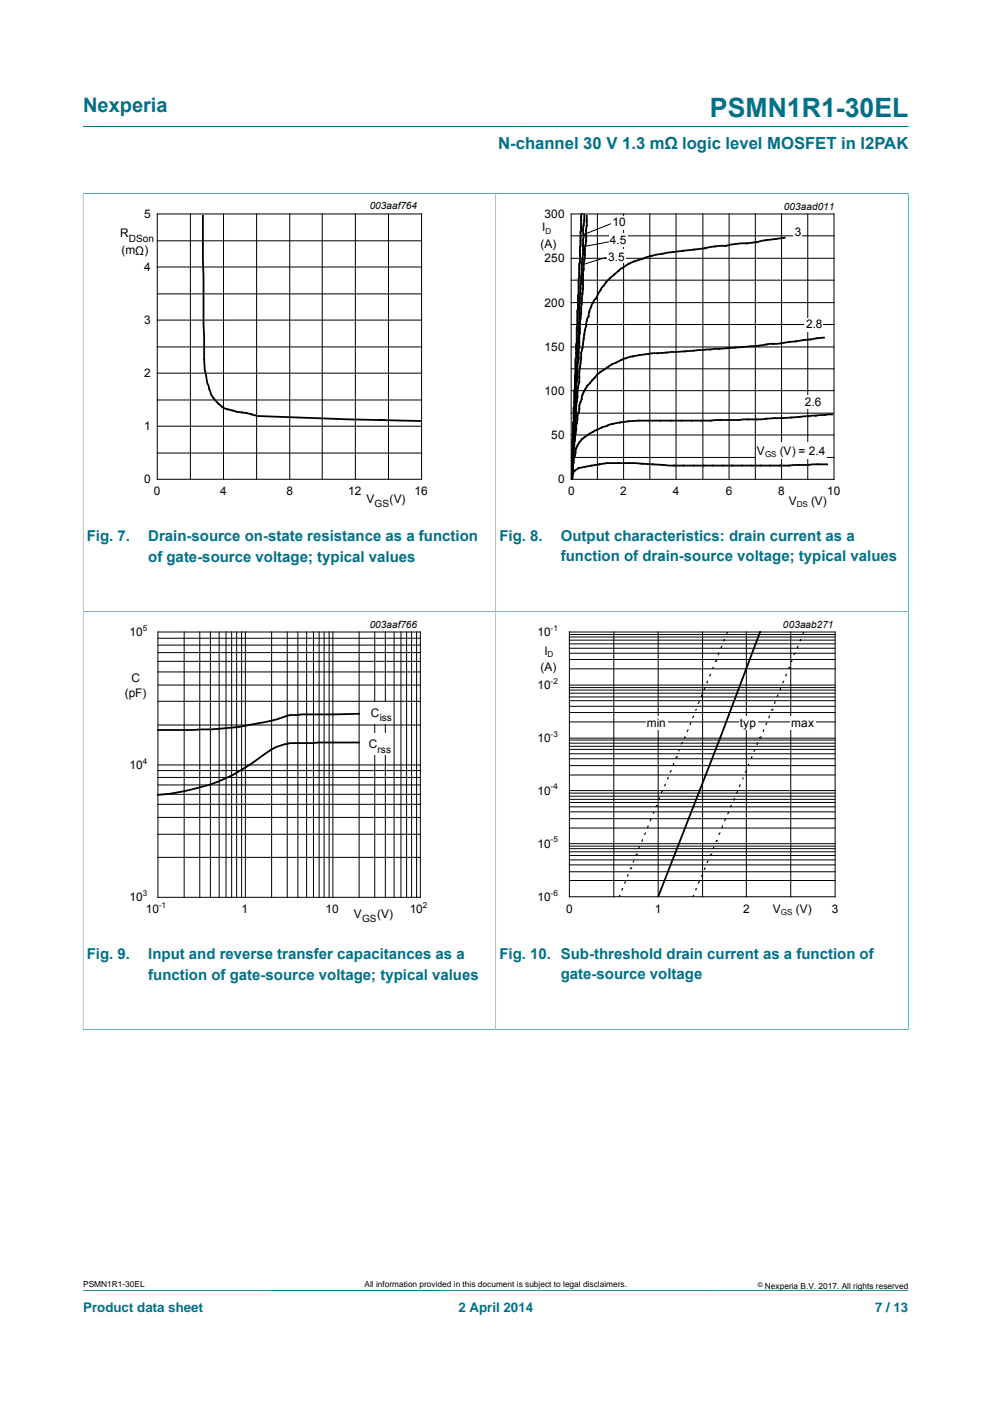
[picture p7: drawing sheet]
<svg xmlns="http://www.w3.org/2000/svg" width="210mm" height="297mm" viewBox="0 0 210 297" stroke-linecap="round" stroke-linejoin="round" font-family="sans-serif">
<path d="M17.6 26.8h174.7M17.5 41h174.9M17.6 40.9v88.7h174.7v-88.7M104.9 41v88.6M17.6 273.3h174.7" fill="none" stroke="#007088" stroke-width=".21"/>
<g fill="none" stroke="#000" stroke-width=".21">
<path d="M33.3 51h55.9M33.3 45.3h55.9v56.2h-55.9zM33.3 56.6h55.9M40.3 45.3v56.2M47.3 45.3v56.2M54.3 45.3v56.2M61.3 45.3v56.2M68.2 45.3v56.2M75.2 45.3v56.2M82.2 45.3v56.2M120.9 59.3h55.6M120.9 50h55.6"/>
<path d="M120.9 45.3h55.6v56.2h-55.6zM120.9 54.7h55.6M126.5 45.3v56.2M128.3 54.5l-4.4 1.4M128.9 51.2l-5.5 1M129.7 47.3l-6.8 2.7M132 45.3v56.2M137.6 45.3v56.2M143.1 45.3v56.2M148.8 45.3v56.2M154.3 45.3v56.2M159.9 45.3v56.2"/>
<path d="M165.4 45.3v56.2M171 45.3v56.2M33.3 73.5h55.9M33.3 62.3h55.9M33.3 79h55.9M33.3 67.8h55.9M120.9 73.5h55.6M120.9 78.1h55.6M120.9 68.7h55.6M120.9 64.1h55.6M33.3 96h55.9M33.3 84.7h55.9"/>
<path d="M33.3 90.3h55.9M120.9 96.9h55.6M120.9 87.5h55.6M120.9 92.1h55.6M120.9 82.8h55.6"/>
</g>
<g fill="none" stroke="#000" stroke-width=".38">
<path d="M43 45.7l.2 25.8a35.8 35.8 0 0 0 .5 8.9 12.2 12.2 0 0 0 1.5 3.9 5.3 5.3 0 0 0 4.1 2.7l4.9 1M123.2 45.3l-.2 .3-.1 6.5-.1 .1v3.4l-.2 .2v2.9l-.1 .3v3.3l-.1 .2v2.9l-.2 .3-.5 16.7-.1 .2-.6 17M123.7 45.5v1.1l-.3 1.6 .2 2-.2 .6v3l-.2 2.1v2.1l-.6 6.8-.1 6.7-.1 .4-.2 4.8-.2 2.5v5.8l-.2 .4-.1 3.8-.4 3.1v7.1l-.1 .8M124.2 45.7v2.1l-.1 .6a10.3 10.3 0 0 1-.3 3.9v1.8l-.4 3.5a22.9 22.9 0 0 1-.2 5.7l-.4 5.2-.3 7.8-.3 1.3v2.8l-.4 1.8v2.8l-.2 2.5a16.1 16.1 0 0 1-.3 5.3l.1 2-.1 1.7M166.1 50.4l-4.9 .6-.9 .3-3.4 .2-3.2 .6-2.4 .1-5.5 .8a36.6 36.6 0 0 0-12.2 2.6l-1.2 .7a13.1 13.1 0 0 0-3.3 2.7l-.4 .3a11 11 0 0 0-2.5 3.9 8.1 8.1 0 0 0-1.6 3.8l-.4 .9a76.6 76.6 0 0 0-1.6 13l-.4 2.1-.2 3.1v2.1l-.3 2v2.7l-.4 2.6M174.4 71.5l-1.4 .1a269 269 0 0 1-23.4 2.4l-6.5 .6a43 43 0 0 0-11.1 1.4l-1 .5a13.5 13.5 0 0 0-5.6 4 8.1 8.1 0 0 0-2.2 3.6v.4l-.6 1.4v1.1a12.6 12.6 0 0 0-.6 4.1l-.4 2.6-.3 3.5M54.5 88.1l19.3 .7 15.3 .4M80.3 89h1M121 99.6v1M121 99.6l-.1 .2v1.6l.1-.8M121.2 98.5l-.2 1.1M121.3 97.6v1.4l-.3 1.2 .2 1.2"/>
<path d="M121.3 96.4v1.2M121.3 97.6l-.1 .9M175.1 98.4l-8.1 .2h-25.3a75.8 75.8 0 0 0-14-.4l-3.9 .7a2.72 2.72 0 0 0-2.5 1.4l-.4 1.2M176.2 87.8h-.8a252.2 252.2 0 0 1-18.9 1.2l-16.7 .1a36.7 36.7 0 0 0-10.7 .8l-.5 .3a14.9 14.9 0 0 0-5.4 2.9 6.5 6.5 0 0 0-1.6 3.8l-.4 2.1v1.2M121 100.6v.8M121.2 100.2l-.2 1.3z"/>
</g>
<path d="M20.3 42.4h81.9v66.4h-81.9z" fill="none" stroke="#fff" stroke-width=".21"/>
<g fill="#fefefe">
<path d="M128.5 52.8h4v2.9h-4z" fill-rule="evenodd"/>
<path d="M168 47.8h1.8v2.9h-1.8z" fill-rule="evenodd"/>
<path d="M128.9 49.3h4v2.9h-4z" fill-rule="evenodd"/>
<path d="M170.3 67.3h4v3h-4z" fill-rule="evenodd"/>
<path d="M170.1 83.7h4v2.9h-4z" fill-rule="evenodd"/>
<path d="M160 93.8h15v3.4h-15z" fill-rule="evenodd"/>
<path d="M129.4 45.7h3.4v3h-3.4z" fill-rule="evenodd"/>
</g>
<path d="M107.7 42.4h81.8v66.4h-81.8z" fill="none" stroke="#fff" stroke-width=".21"/>
<path d="M17.5 218.1h87.4v-88.5h-87.3v88.6" fill="none" stroke="#007088" stroke-width=".21"/>
<g fill="none" stroke="#000" stroke-width=".21">
<path d="M33.4 138.2h55.6M33.4 136.7h55.6M33.4 135.2h55.6M33.4 133.9h55.6v56.2h-55.6zM39 133.9v56.2M42.3 133.9v56.2M44.5 133.9v56.2M46.4 133.9v56.2M47.8 133.9v56.2M49 133.9v56.2M50.1 133.9v56.2M51.2 133.9v56.2"/>
<path d="M51.9 133.9v56.2M57.5 133.9v56.2M60.8 133.9v56.2M63.1 133.9v56.2M64.9 133.9v56.2M66.4 133.9v56.2M67.6 133.9v56.2M68.6 133.9v56.2M69.7 133.9v56.2M70.5 133.9v56.2M76 133.9v56.2M79.3 133.9v56.2"/>
<path d="M81.6 133.9v56.2M83.4 133.9v56.2M84.9 133.9v56.2M86.1 133.9v56.2M87.1 133.9v56.2M88.2 133.9v56.2M33.4 153.6h55.6M33.4 148.6h55.6M33.4 145.1h55.6M33.4 142.3h55.6M33.4 140.1h55.6M33.4 176.7h55.6"/>
<path d="M33.4 173.2h55.6M33.4 170.4h55.6M33.4 168.3h55.6M33.4 166.3h55.6M33.4 164.7h55.6M33.4 163.2h55.6M33.4 162.1h55.6M33.4 181.6h55.6"/>
</g>
<path d="M76 151.2l-12.2 .1-.7 .2a8.3 8.3 0 0 0-4.5 .9 71.8 71.8 0 0 1-15.9 2.1l-9.3 .1M76 157.3l-11.1 .1a14.2 14.2 0 0 0-6.3 .8l-1.1 .5a53.7 53.7 0 0 1-11.1 6.8 48.9 48.9 0 0 1-13 2.9" fill="none" stroke="#000" stroke-width=".38"/>
<g fill="#fefefe">
<path d="M78.1 148.7h4.5v4.5h-4.5z" fill-rule="evenodd"/>
<path d="M77.7 155.4h4.7v4.5h-4.7z" fill-rule="evenodd"/>
</g>
<path d="M20.3 131h81.9v66.4h-81.9z" fill="none" stroke="#fff" stroke-width=".21"/>
<path d="M192.4 218.1h-87.5v-88.5h87.4v88.6" fill="none" stroke="#007088" stroke-width=".21"/>
<g fill="none" stroke="#000" stroke-width=".21">
<path d="M120.5 139.7h56.3M120.5 138.4h56.3M120.5 137.3h56.3M120.5 136.4h56.3M120.5 135.6h56.3M120.5 134.9h56.3M120.5 134.4h56.3M120.5 133.9h56.3v56.1h-56.3zM129.9 133.9v56.1M139.3 133.9v56.1M148.7 133.9v56.1M158 133.9v56.1"/>
<path d="M167.4 133.9v56.1M120.5 159.7h56.3M120.5 158.7h56.3M120.5 158.1h56.3M120.5 157.4h56.3M120.5 156.8h56.3M120.5 152.9h56.3M120.5 150.9h56.3M120.5 149.6h56.3M120.5 148.4h56.3M120.5 147.6h56.3M120.5 146.8h56.3"/>
<path d="M120.5 146.2h56.3M120.5 145.7h56.3M120.5 141.7h56.3M120.5 156.4h56.3M120.5 145.1h56.3M120.5 179.8h56.3M120.5 179.3h56.3M120.5 175.4h56.3M120.5 173.4h56.3M120.5 172h56.3M120.5 170.9h56.3M120.5 170h56.3"/>
<path d="M120.5 169.3h56.3M120.5 168.7h56.3M120.5 168h56.3M120.5 164.2h56.3M120.5 162.2h56.3M120.5 160.7h56.3M120.5 178.7h56.3M120.5 167.5h56.3M120.5 186.5h56.3M120.5 184.7h56.3M120.5 183.2h56.3M120.5 182.2h56.3"/>
<path d="M120.5 181.2h56.3M120.5 180.4h56.3"/>
</g>
<g fill="#000">
<path d="M152 138.3h.3l-.1 .5h-.3z" fill-rule="evenodd"/>
<path d="M152.7 136.8h.3l-.3 .5h-.3z" fill-rule="evenodd"/>
<path d="M153.2 135.3h.3l-.1 .6h-.3z" fill-rule="evenodd"/>
<path d="M153.9 133.9h.3l-.3 .5h-.3z" fill-rule="evenodd"/>
<path d="M168.2 138.3h.3l-.3 .5h-.3z" fill-rule="evenodd"/>
<path d="M168.9 136.8h.2l-.2 .5h-.3z" fill-rule="evenodd"/>
<path d="M169.4 135.3h.2l-.1 .6h-.3z" fill-rule="evenodd"/>
<path d="M170 133.9h.3l-.3 .5h-.2z" fill-rule="evenodd"/>
<path d="M143.7 158.7h.3l-.2 .4h-.2z" fill-rule="evenodd"/>
<path d="M144.4 157.2h.2l-.2 .5h-.3z" fill-rule="evenodd"/>
<path d="M144.9 156h.3l-.2 .5h-.2z" fill-rule="evenodd"/>
<path d="M145.6 154.5h.2l-.2 .5h-.3z" fill-rule="evenodd"/>
<path d="M146.1 153.1h.2l-.1 .5h-.2z" fill-rule="evenodd"/>
<path d="M146.7 151.6h.3l-.3 .5h-.2z" fill-rule="evenodd"/>
<path d="M147.3 150.2h.2l-.1 .4h-.3z" fill-rule="evenodd"/>
<path d="M147.9 148.6h.3l-.3 .5h-.2z" fill-rule="evenodd"/>
<path d="M148.5 147.1h.2l-.1 .5h-.3z" fill-rule="evenodd"/>
<path d="M149.1 145.7h.3l-.3 .5h-.2z" fill-rule="evenodd"/>
<path d="M149.7 144.2h.2l-.1 .5h-.3z" fill-rule="evenodd"/>
<path d="M150.3 142.7h.3l-.3 .6h-.2z" fill-rule="evenodd"/>
<path d="M150.8 141.3h.3l-.1 .4h-.3z" fill-rule="evenodd"/>
<path d="M151.5 139.8h.4l-.3 .4h-.4z" fill-rule="evenodd"/>
<path d="M159.7 158.7h.3l-.3 .6h-.2z" fill-rule="evenodd"/>
<path d="M160.2 157.3h.3l-.1 .5h-.3z" fill-rule="evenodd"/>
<path d="M160.8 156.2h.2v.2h-.2z" fill-rule="evenodd"/>
<path d="M161 156h.3l-.3 .5h-.2z" fill-rule="evenodd"/>
<path d="M161.6 154.5h.2l-.1 .5h-.3z" fill-rule="evenodd"/>
<path d="M162.2 153.1h.3l-.3 .5h-.2z" fill-rule="evenodd"/>
<path d="M162.8 151.6h.2l-.1 .5h-.3z" fill-rule="evenodd"/>
<path d="M163.4 150.2h.4l-.2 .4h-.4z" fill-rule="evenodd"/>
<path d="M164 148.6h.2l-.1 .5h-.3z" fill-rule="evenodd"/>
<path d="M164.6 147.1h.3l-.3 .5h-.3z" fill-rule="evenodd"/>
<path d="M165.1 145.7h.3l-.1 .5h-.3z" fill-rule="evenodd"/>
<path d="M165.8 144.2h.3l-.3 .5h-.3z" fill-rule="evenodd"/>
<path d="M166.3 142.7h.3l-.1 .6h-.3z" fill-rule="evenodd"/>
<path d="M167 141.3h.4l-.3 .4h-.4z" fill-rule="evenodd"/>
<path d="M167.5 139.8h.3l-.1 .4h-.3z" fill-rule="evenodd"/>
<path d="M135.2 179.3h.3l-.1 .5h-.3z" fill-rule="evenodd"/>
<path d="M135.9 177.8h.3l-.2 .5h-.2z" fill-rule="evenodd"/>
<path d="M136.6 176.3h.2l-.2 .6h-.3z" fill-rule="evenodd"/>
<path d="M137.1 174.9h.2l-.1 .5h-.3z" fill-rule="evenodd"/>
<path d="M137.7 173.4h.3l-.3 .6h-.2z" fill-rule="evenodd"/>
<path d="M138.3 172h.2l-.1 .4h-.3z" fill-rule="evenodd"/>
<path d="M138.9 170.5h.4l-.2 .4h-.4z" fill-rule="evenodd"/>
<path d="M139.5 168.9h.2l-.1 .6h-.3z" fill-rule="evenodd"/>
<path d="M140.1 167.5h.3l-.3 .5h-.2z" fill-rule="evenodd"/>
<path d="M140.8 166h.3l-.3 .6h-.3z" fill-rule="evenodd"/>
<path d="M141.3 164.6h.3l-.1 .5h-.3z" fill-rule="evenodd"/>
<path d="M142 163.1h.2l-.2 .5h-.3z" fill-rule="evenodd"/>
<path d="M142.5 161.7h.3l-.2 .5h-.2z" fill-rule="evenodd"/>
<path d="M143.2 160.2h.4l-.3 .4h-.4z" fill-rule="evenodd"/>
<path d="M151 179.4h.2l-.1 .4h-.3z" fill-rule="evenodd"/>
<path d="M151.6 177.9h.4l-.2 .4h-.4z" fill-rule="evenodd"/>
<path d="M152.3 176.3h.3l-.3 .6h-.3z" fill-rule="evenodd"/>
<path d="M152.8 174.9h.3l-.1 .5h-.3z" fill-rule="evenodd"/>
<path d="M153.5 173.4h.3l-.3 .6h-.3z" fill-rule="evenodd"/>
<path d="M154.2 172h.2l-.2 .5h-.3z" fill-rule="evenodd"/>
<path d="M154.7 170.5h.3l-.2 .6h-.2z" fill-rule="evenodd"/>
<path d="M155.4 169.1h.2l-.1 .5h-.3z" fill-rule="evenodd"/>
<path d="M156 167.6h.3l-.3 .5h-.3z" fill-rule="evenodd"/>
<path d="M156.5 166.2h.3l-.1 .5h-.3z" fill-rule="evenodd"/>
<path d="M157.2 164.7h.3l-.2 .4h-.2z" fill-rule="evenodd"/>
<path d="M157.9 163.2h.4l-.3 .4h-.4z" fill-rule="evenodd"/>
<path d="M158.4 161.8h.3l-.2 .4h-.2z" fill-rule="evenodd"/>
<path d="M159.1 160.2h.2l-.1 .5h-.3z" fill-rule="evenodd"/>
<path d="M131.1 189.6h.3l-.3 .4h-.2z" fill-rule="evenodd"/>
<path d="M131.7 188.1h.2l-.1 .5h-.3z" fill-rule="evenodd"/>
<path d="M132.3 186.7h.3l-.3 .5h-.2z" fill-rule="evenodd"/>
<path d="M132.8 185.2h.3l-.1 .5h-.3z" fill-rule="evenodd"/>
<path d="M133.5 183.8h.4l-.3 .3h-.4z" fill-rule="evenodd"/>
<path d="M134 182.3h.3l-.1 .4h-.3z" fill-rule="evenodd"/>
<path d="M134.7 180.8h.4l-.3 .4h-.4z" fill-rule="evenodd"/>
<path d="M146.7 189.6h.3l-.3 .4h-.2z" fill-rule="evenodd"/>
<path d="M147.3 188.1h.2l-.1 .5h-.3z" fill-rule="evenodd"/>
<path d="M147.9 186.7h.3l-.3 .5h-.2z" fill-rule="evenodd"/>
<path d="M148.6 185.2h.3l-.3 .5h-.3z" fill-rule="evenodd"/>
<path d="M149.1 183.8h.3l-.1 .5h-.3z" fill-rule="evenodd"/>
<path d="M149.8 182.3h.3l-.3 .5h-.3z" fill-rule="evenodd"/>
<path d="M150.5 180.8h.3l-.2 .4h-.4z" fill-rule="evenodd"/>
</g>
<path d="M160.9 133.9l-8.5 22.5-13.1 33.6" fill="none" stroke="#000" stroke-width=".38"/>
<g fill="#fefefe">
<path d="M167.3 151.7h5.3v2.9h-5.3z" fill-rule="evenodd"/>
<path d="M156.5 151.7h3.8v2.9h-3.8z" fill-rule="evenodd"/>
<path d="M136.7 151.7h4.5v2.9h-4.5z" fill-rule="evenodd"/>
</g>
<path d="M107.7 131h81.8v66.4h-81.8z" fill="none" stroke="#fff" stroke-width=".21"/>
<text font-size="5.6" fill="#007088" x="150.3" y="24.8">PSMN1R1-30EL</text>
<text font-size="4.2" fill="#007088" x="17.6" y="23.6">Nexperia</text>
<text font-size="3.5" fill="#007088" x="105.5" y="31.7">N-channel 30 V 1.3 mΩ logic level MOSFET in I2PAK</text>
<g font-size="3.2" fill="#007088">
<text x="18.4" y="114.6">Fig. 7.</text>
<text x="31.4" y="114.6">Drain-source on-state resistance as a function</text>
<text x="31.4" y="119">of gate-source voltage; typical values</text>
<text x="105.7" y="114.5">Fig. 8.</text>
<text x="118.7" y="114.5">Output characteristics: drain current as a</text>
<text x="118.7" y="118.9">function of drain-source voltage; typical values</text>
<text x="18.4" y="203.1">Fig. 9.</text>
<text x="31.4" y="203.1">Input and reverse transfer capacitances as a</text>
<text x="105.7" y="203.1">Fig. 10. Sub-threshold drain current as a function of</text>
<text x="31.4" y="207.6">function of gate-source voltage; typical values</text>
<text x="118.7" y="207.5">gate-source voltage</text>
</g>
<g font-size="2.8" fill="#007088">
<text x="17.6" y="277.9">Product data sheet</text>
<text x="97" y="277.9">2 April 2014</text>
<text x="185.2" y="277.9">7 / 13</text>
</g>
<g font-size="2.5">
<text x="30.5" y="46.2">5</text>
<text x="115.2" y="46.2">300</text>
<text x="129.6" y="47.9">10</text>
<text x="25.5" y="50.3">R</text>
<text x="25.7" y="53.7">(mΩ)</text>
<text x="114.4" y="52.6">(A)</text>
<text x="114.8" y="49">I</text>
<text x="129.1" y="51.8">4.5</text>
<text x="168.3" y="50">3</text>
<text x="30.5" y="57.4">4</text>
<text x="115.2" y="55.6">250</text>
<text x="128.8" y="55.3">3.5</text>
<text x="115.2" y="65">200</text>
<text x="30.5" y="68.7">3</text>
<text x="170.6" y="69.6">2.8</text>
<text x="115.2" y="74.3">150</text>
<text x="30.5" y="79.9">2</text>
<text x="115.2" y="83.6">100</text>
<text x="170.4" y="86">2.6</text>
<text x="30.5" y="91.2">1</text>
<text x="116.7" y="93">50</text>
<text x="160.2" y="96.4">V</text>
<text x="165.1" y="96.4">(</text>
<text x="165.9" y="96.4">V) =</text>
<text x="171.2" y="96.4">2.4</text>
<text x="30.5" y="102.4">0</text>
<text x="32.6" y="104.9">0</text>
<text x="46.6" y="104.9">4</text>
<text x="60.6" y="104.9">8</text>
<text x="73.7" y="104.9">12</text>
<text x="77.6" y="106.5">V</text>
<text x="82.5" y="106.5">(V)</text>
<text x="87.7" y="104.9">16</text>
<text x="118.2" y="102.4">0</text>
<text x="120.3" y="104.9">0</text>
<text x="131.3" y="104.9">2</text>
<text x="142.4" y="104.9">4</text>
<text x="153.6" y="104.9">6</text>
<text x="164.7" y="104.9">8</text>
<text x="167" y="107">V</text>
<text x="171.7" y="107">(V)</text>
<text x="175.1" y="104.9">10</text>
<text x="27.4" y="134.7">10</text>
<text x="113.8" y="134.7">10</text>
<text x="114.4" y="142.2">(A)</text>
<text x="115.2" y="138.7">I</text>
<text x="26.4" y="147.7">(pF)</text>
<text x="27.8" y="144.6">C</text>
<text x="113.8" y="146">10</text>
<text x="78.5" y="151.8">C</text>
<text x="136.9" y="153.9">mi</text>
<text x="139.5" y="153.9">n</text>
<text x="156.6" y="153.9">ty</text>
<text x="158.6" y="153.9">p</text>
<text x="167.5" y="153.9">max</text>
<text x="78.1" y="158.5">C</text>
<text x="113.8" y="157.2">10</text>
<text x="27.4" y="162.9">10</text>
<text x="113.8" y="168.3">10</text>
<text x="113.8" y="179.6">10</text>
<text x="27.4" y="191">10</text>
<text x="113.8" y="190.8">10</text>
<text x="30.9" y="193.4">10</text>
<text x="51.1" y="193.4">1</text>
<text x="68.9" y="193.4">10</text>
<text x="74.9" y="194.4">V</text>
<text x="79.9" y="194.4">(V)</text>
<text x="86.7" y="193.4">10</text>
<text x="119.9" y="193.3">0</text>
<text x="138.7" y="193.3">1</text>
<text x="157.3" y="193.3">2</text>
<text x="163.6" y="193.3">V</text>
<text x="168.5" y="193.3">(V)</text>
<text x="176.1" y="193.3">3</text>
</g>
<g font-size="2.1">
<text x="78.3" y="44.4">003aaf764</text>
<text x="165.9" y="44.4">003aad011</text>
<text x="27.3" y="51.2">DSon</text>
<text x="79.3" y="107.5">GS</text>
<text x="78.3" y="132.9">003aaf766</text>
<text x="165.8" y="132.9">003aab271</text>
<text x="80.4" y="152.8">is</text>
<text x="81.9" y="152.8">s</text>
<text x="79.9" y="159.5">rs</text>
<text x="81.7" y="159.5">s</text>
<text x="76.6" y="195.3">GS</text>
</g>
<g font-size="1.8">
<text x="17.6" y="272.7">PSMN1R1-30EL</text>
<text x="77.2" y="272.7">All information provided in this document is subject to legal disclaimers.</text>
<text x="161.9" y="273">Nexperia B.V. 2017. All rights reserved</text>
</g>
<g font-size="1.7">
<text x="115.5" y="49.5">D</text>
<text x="161.9" y="96.8">GS</text>
<text x="168.7" y="107.4">DS</text>
<text x="30.2" y="133.6">5</text>
<text x="116.6" y="133.6">-1</text>
<text x="115.9" y="139.1">D</text>
<text x="116.6" y="144.8">-2</text>
<text x="30.2" y="161.8">4</text>
<text x="116.6" y="156.1">-3</text>
<text x="116.6" y="167.2">-4</text>
<text x="116.6" y="178.5">-5</text>
<text x="30.2" y="189.8">3</text>
<text x="116.6" y="189.7">-6</text>
<text x="33.7" y="192.3">-1</text>
<text x="89.5" y="192.3">2</text>
<text x="165.3" y="193.8">GS</text>
</g>
<text font-size="1.4" x="160.4" y="272.6">©</text>
</svg>
